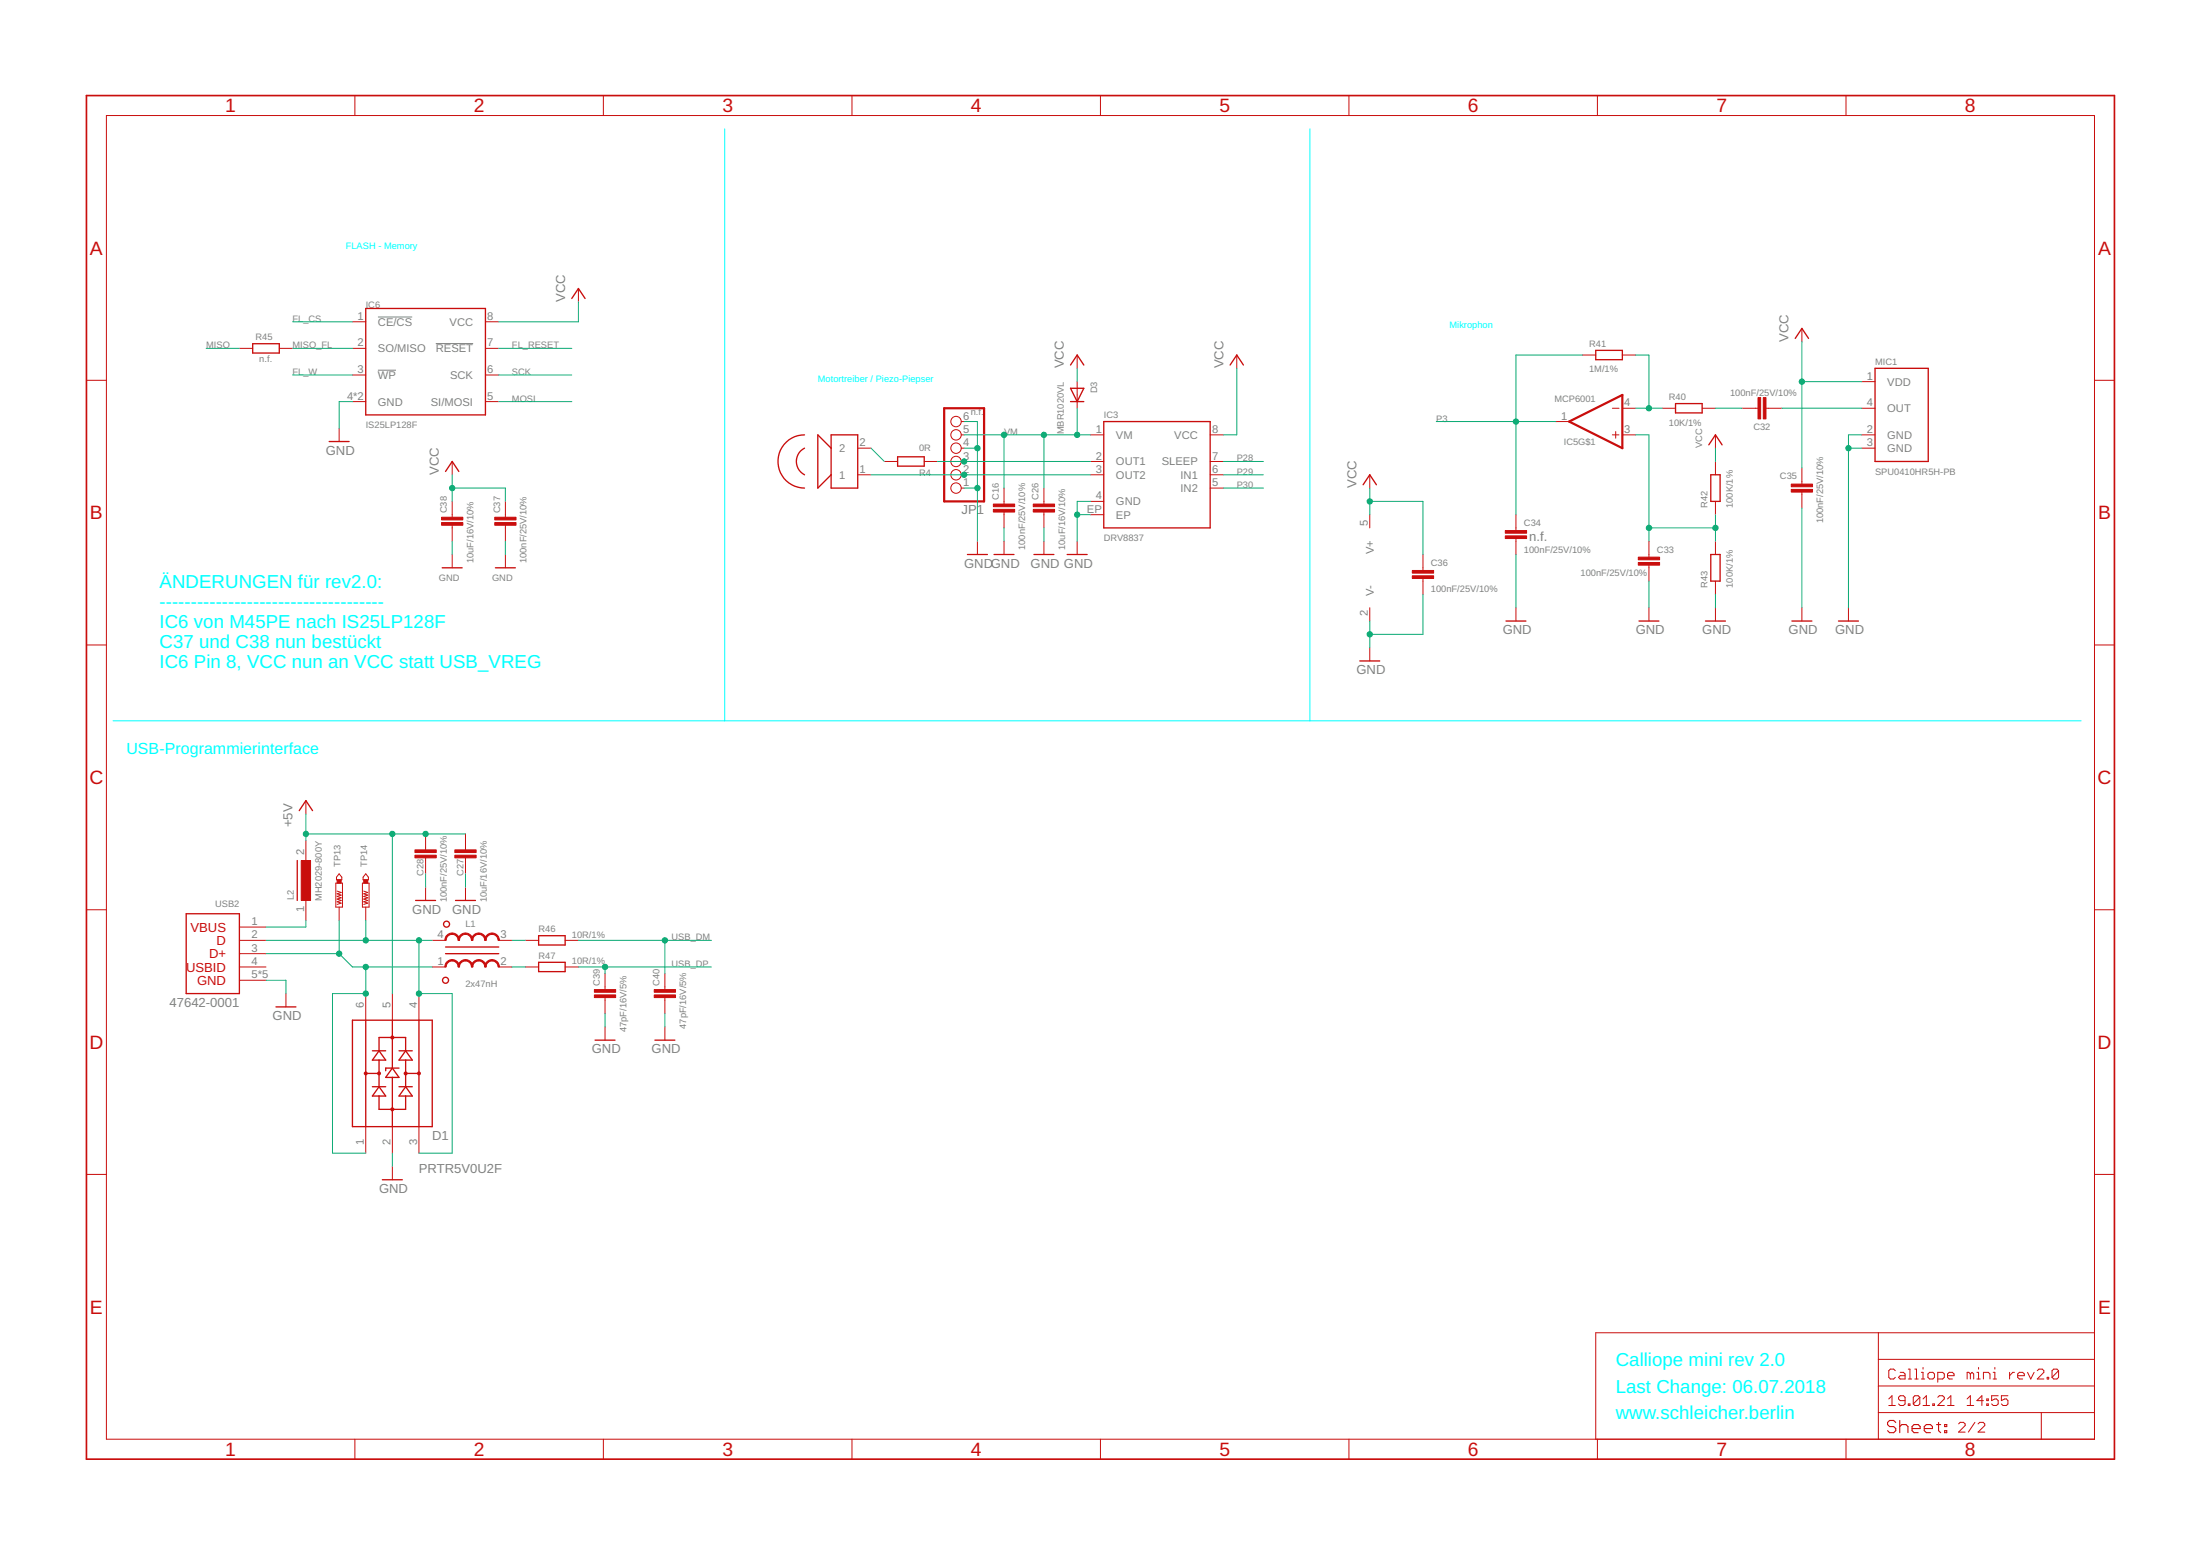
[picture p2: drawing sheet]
<svg xmlns="http://www.w3.org/2000/svg" width="420mm" height="297mm" viewBox="0 0 420 297" stroke-linecap="round" stroke-linejoin="round" font-family="sans-serif">
<path d="M72.2 70.7h3.4M72.2 60.5h6.5M83.2 65.6h7.2" fill="none" stroke="#808080" stroke-width=".19"/>
<g fill="none" stroke="#c90d0c" stroke-width=".19">
<path d="M67.8 18.2v3.9M115.2 18.2v3.9M162.7 18.2v3.9M210.2 18.2v3.9M257.6 18.2v3.9M305.1 18.2v3.9M352.6 18.2v3.9M20.3 22.1h379.7v252.6h-379.7zM110.5 55.1v2.5M16.5 72.6h3.8M45.7 66.5h2.6M53.3 66.5h2.6"/>
<path d="M67.3 66.5h2.5M67.3 71.6h2.5M67.3 76.7h2.5M67.3 61.4h2.5M92.7 66.5h2.5M92.7 71.6h2.5M92.7 76.7h2.5M92.7 61.4h2.5M205.7 67.8v2.5M205.7 72.9v5M236.2 67.8v2.5M302.2 67.8h2.6"/>
<path d="M307.9 77.9h1.3M309.8 77.9h2.6M309.8 67.8h2.6M317.5 77.9h2.5M325.1 77.9h2.5M332.7 77.9h3M337.3 77.9h3M344.1 62.7v2.5M355.6 72.9h2.5M355.6 77.9h2.5M400 72.6h3.8M64.8 81.7v2.6"/>
<path d="M86.4 88.1v2.5M86.4 95.7v3M96.5 95.7v3M163.8 90.6h2.5M163.8 85.6h2.5M168.9 88.1h2.5M176.5 88.1h2.5M183.6 83h.5M183.6 88.1h.5M183.6 90.6h.5M183.6 93.2h.5M183.6 85.6h.5"/>
<path d="M183.6 80.5h.5M191.7 93.2v3M191.7 97.7v3.1M199.4 93.2v3M199.4 97.7v3.1M208.3 83h2.5M208.3 88.1h2.5M208.3 90.6h2.5M208.3 95.7h2.5M208.3 98.3h2.5M231.1 83h2.6M231.1 88.1h2.6"/>
<path d="M231.1 90.6h2.6M231.1 93.2h2.6M261.6 90.6v2.6M261.6 98.3v2.5M289.5 98.3v3M297.1 80.5h2.6M307.9 83h1.3M308.6 82.4v1.3M309.8 83h2.6M327.6 83v2.6M327.6 88.1v2.5M327.6 95.7v2.6"/>
<path d="M344.1 89.4v3M344.1 93.9v3.1M355.6 83h2.5M355.6 85.6h2.5M86.4 100.3v3M86.4 105.9v2.5M96.5 100.3v3M96.5 105.9v2.5M186.7 103.3v2.6M191.7 103.3v2.6M199.4 103.3v2.6M205.7 103.3v2.6"/>
<path d="M261.6 116v2.6M271.8 105.9v3M271.8 110.4v3.1M289.5 102.8v3.1M289.5 116v2.6M314.9 103.3v3.1M314.9 107.9v3M314.9 116v2.6M327.6 103.3v2.6M327.6 110.9v2.6M327.6 116v2.6M344.1 116v2.6"/>
<path d="M353 116v2.6M16.5 123.1h3.8M261.6 123.6v2.6M400 123.1h3.8M58.4 152.8v2.6M81.3 159.2v3M88.9 159.2v3M16.5 173.7h3.8M45.7 177h5.1M45.7 179.5h5.1M58.4 160.5v5M58.4 170.6v5.1"/>
<path d="M64.1 168.6h1.3v4.6h-1.3zM64.4 170.1l.8 .3-.8 .2 .8 .3-.8 .2 .8 .3-.8 .2 .8 .3-.8 .2 .8 .3-.8 .3M64.8 166.8l.5 .6v.6h-1v-.6zM64.8 173.2v2.5M69.2 168.6h1.3v4.6h-1.3zM69.5 170.1l.7 .3-.7 .2 .7 .3-.7 .2 .7 .3-.7 .2 .7 .3-.7 .2 .7 .3-.7 .3M69.8 166.8l.6 .6v.6h-1.1v-.6zM69.8 173.2v2.5M81.3 163.8v3M81.3 169.4v2.5M82.5 179.5h2.6M88.9 163.8v3"/>
<path d="M88.9 169.4v2.5M95.2 179.5h2.6M100.3 179.5h2.6M107.9 179.5h2.6M400 173.7h3.8M45.7 182.1h5.1M45.7 184.6h5.1M45.7 187.1h5.1M54.6 189.7v2.5M69.8 189.7v5.1M74.9 189.7v5.1M80 189.7v5.1"/>
<path d="M82.5 184.6h2.6M95.2 184.6h2.6M100.3 184.6h2.6M107.9 184.6h2.6M115.5 185.9v3M115.5 190.4v3.1M115.5 196v2.6M127 185.9v3M127 190.4v3.1M127 196v2.6M69.8 215.1v5M74.9 215.1v5"/>
<path d="M80 215.1v5M16.5 224.2h3.8M74.9 222.7v2.5M400 224.2h3.8M358.7 254.4v20.3M358.7 259.5h41.3M400 254.4h-95.2v20.3M67.8 274.7v3.9M115.2 274.7v3.9M162.7 274.7v3.9M210.2 274.7v3.9M257.6 274.7v3.9"/>
<path d="M305.1 274.7v3.9M352.6 274.7v3.9M358.7 269.7h41.3M358.7 264.6h41.3M360.7 267.1l.6-.7v1.9M360.7 268.3h1.3M362 261.7l-.3-.3h-.7l-.3 .3v1.2l.3 .3h.7l.3-.3M362.9 262h.6l.3 .3v.9h-.9l-.3-.3 .3-.3h.9M363.8 267.4h-.9l-.3-.3v-.4l.3-.3h.6l.3 .3v1.3l-.3 .3h-.6l-.3-.3M364.4 261.4h.4v1.8M364.4 263.2h.7M364.4 268h.4v.3h-.4z"/>
<path d="M365.7 261.4h.3v1.8M365.7 263.2h.6M366.6 266.7v1.3l-.3 .3h-.6l-.3-.3M366.6 266.7l-.3-.3h-.6l-.3 .3v1.3M366.6 266.7l-1.2 1.3M366.9 263.2h.7M366.9 262h.4v1.2M367.3 261v.4M367.3 268.3h1.2M367.3 267.1l.6-.7v1.9M368.2 262.3l.3-.3h.6l.3 .3v.6l-.3 .3h-.6l-.3-.3zM369.1 268h.3v.3h-.3z"/>
<path d="M370.1 263.2h.9l.3-.3v-.6l-.3-.3h-.9v1.9M370.1 266.7l.3-.3h.6l.3 .3v.4l-1.2 1.2h1.2M371.9 262.6h1.3v-.3l-.3-.3h-.6l-.4 .3v.6l.4 .3h.6M371.9 268.3h1.3M371.9 267.1l.7-.7v1.9M374.1 271.8l.3-.3h.6l.3 .3v.3l-1.2 1.3h1.2M375.7 267.1l.6-.7v1.9M375.7 268.3h1.2M376.3 262.3l-.3-.3h-.3v1.2M376.3 262.3v.9M376.3 262.3l.3-.3 .3 .3v.9M377.2 271.5l-1.3 1.9"/>
<path d="M377.5 263.2h.7M377.5 262h.4v1.2M377.8 271.8l.3-.3h.6l.4 .3v.3l-1.3 1.3h1.3M377.9 261v.4M378.8 263.2v-1.2h.9l.3 .3v.9M378.8 267.4h-1.3l1-1v1.9M379.4 268h.3v.3h-.3zM379.4 267.1h.3v.3h-.3zM380.7 263.2h.6M380.7 262h.3v1.2M381 261v.4M381.6 266.4h-1.2v1l.6-.3h.3l.3 .3v.6l-.3 .3h-.6l-.3-.3"/>
<path d="M383.5 266.4h-1.3v1l.7-.3h.3l.3 .3v.6l-.3 .3h-.7l-.3-.3M383.8 262v1.2M384.7 262h-.3l-.6 .6M385.3 262.6h1.3v-.3l-.3-.3h-.6l-.4 .3v.6l.4 .3h.6M387.2 262l.6 1.2 .7-1.2M389.1 261.7l.3-.3h.6l.3 .3v.3l-1.2 1.2h1.2M389.8 269.7v5M391 262.9h.3v.3h-.3zM393.1 261.7l-.3-.3h-.6l-.3 .3v1.2M393.1 261.7v1.2l-.3 .3h-.6l-.3-.3M393.1 261.7l-1.2 1.2"/>
<circle cx="182.6" cy="88.1" r=".99"/>
<circle cx="182.6" cy="93.2" r=".99"/>
<circle cx="182.6" cy="90.6" r=".99"/>
<circle cx="182.6" cy="85.6" r=".99"/>
<circle cx="182.6" cy="83" r=".99"/>
<circle cx="182.6" cy="80.5" r=".99"/>
</g>
<path d="M362.1 271.5l-.4-.3h-.8l-.4 .3v.4l.4 .4h.8l.4 .4v.4l-.4 .4h-.8l-.4-.4M362.8 271.2v2.3M362.8 272.3l.4-.4h.8l.4 .4v1.2M365.2 272.7h1.5v-.4l-.4-.4h-.8l-.3 .4v.8l.3 .4h.8M367.5 272.7h1.6v-.4l-.4-.4h-.8l-.4 .4v.8l.4 .4h.8M369.8 271.9h.8M370.2 271.5v1.6l.4 .4M371.4 271.9h.4v.4h-.4zM371.4 273.1h.4v.4h-.4z" fill="none" stroke="#c90d0c" stroke-width=".21"/>
<path d="M16.5 18.2h387.3v260.4h-387.3z" fill="none" stroke="#c90d0c" stroke-width=".32"/>
<g fill="none" stroke="#c90d0c" stroke-width=".25">
<path d="M69.8 58.9h22.9v20.3h-22.9zM109.2 57l1.3-1.9 1.2 1.9M48.3 65.6h5v1.8h-5zM204.4 74.1h2.6l-1.3 2.6zM204.4 76.7h2.6M204.4 69.7l1.3-1.9 1.3 1.9M234.9 69.7l1.3-1.9 1.3 1.9M304.8 66.9h5v1.8h-5zM320 77h5.1v1.8h-5.1zM342.9 64.6l1.2-1.9 1.3 1.9M358.1 70.3h10.2v17.8h-10.2zM62.9 84.3h3.8"/>
<path d="M85.1 90l1.3-1.9 1.2 1.9M153.6 85.6a2.84 2.84 0 0 0-1.5 2.5 2.84 2.84 0 0 0 1.5 2.5M153.6 83a5.1 5.1 0 0 0-5 5.1 5.1 5.1 0 0 0 5 5.1M158.7 83h5.1v10.2h-5.1zM158.7 85.6l-2.5-2.6v10.2l2.5-2.6M171.4 87.2h5.1v1.8h-5.1zM210.8 80.5h20.3v20.3h-20.3zM260.3 92.5l1.3-1.9 1.3 1.9M326.3 84.9l1.3-1.9 1.3 1.9M326.7 90.6h1.8v5.1h-1.8zM84.5 108.4h3.8M94.6 108.4h3.8"/>
<path d="M184.8 105.9h3.8M189.8 105.9h3.9M197.5 105.9h3.8M203.8 105.9h3.8M287.6 118.6h3.8M313 118.6h3.8M325.7 118.6h3.8M326.7 105.9h1.8v5h-1.8zM342.2 118.6h3.8M351.1 118.6h3.8M259.7 126.2h3.8M57.1 154.7l1.3-1.9 1.3 1.9"/>
<path d="M35.6 174.4h10.1v15.3h-10.1zM56.8 164.3v7.6M79.4 171.9h3.8M87 171.9h3.8M102.9 178.6h5v1.8h-5zM52.7 192.2h3.8M67.3 194.8h15.2v20.3h-15.2zM69.8 194.8v20.3M74.9 194.8v9.1M80 194.8v20.3M85.1 182.1h10.1M85.1 180.8h10.1"/>
<path d="M102.9 183.7h5v1.8h-5zM113.6 198.6h3.9M125.1 198.6h3.8M69.8 204.9h2.6M71.1 200.6h2.6M71.1 207.5h2.6M72.4 200.6v-2.5h5.1v2.5M72.4 202.4v5.1M72.4 209.2v2.6h5.1v-2.6M72.4 200.6l1.3 1.8h-2.6zM72.4 207.5l1.3 1.7h-2.6zM74.9 205.7v9.4"/>
<path d="M74.9 203.9l1.3 1.8h-2.5zM76.2 200.6h2.5M76.2 203.9h-2.5v.5M76.2 207.5h2.5M77.5 204.9h2.5M77.5 200.6l1.2 1.8h-2.5zM77.5 207.5l1.2 1.7h-2.5zM77.5 202.4v5.1M73 225.2h3.8"/>
<circle cx="85.3" cy="176.4" r=".57"/>
<circle cx="74.9" cy="198.1" r=".25"/>
<circle cx="85.1" cy="187.1" r=".57"/>
<circle cx="69.8" cy="204.9" r=".25"/>
<circle cx="72.4" cy="204.9" r=".25"/>
<circle cx="74.9" cy="211.8" r=".25"/>
<circle cx="77.5" cy="204.9" r=".25"/>
<circle cx="80" cy="204.9" r=".25"/>
</g>
<g fill="#c90d0c" stroke="#c90d0c" stroke-width=".19">
<path d="M64.4 168h.8v.6h-.8z"/>
<path d="M69.5 168h.7v.6h-.7z"/>
<path d="M189.7 97.2h4.1v.5h-4.1z"/>
<path d="M189.7 96.2h4.1v.5h-4.1z"/>
<path d="M197.3 97.2h4.1v.5h-4.1z"/>
<path d="M197.3 96.2h4.1v.5h-4.1z"/>
<path d="M336.8 75.9h.5v4.1h-.5z"/>
<path d="M335.7 75.9h.6v4.1h-.6z"/>
<path d="M312.9 107.4h4v.5h-4z"/>
<path d="M312.9 106.4h4v.5h-4z"/>
<path d="M287.5 102.3h4v.5h-4z"/>
<path d="M287.5 101.3h4v.5h-4z"/>
<path d="M94.5 99.8h4.1v.5h-4.1z"/>
<path d="M94.5 98.7h4.1v.6h-4.1z"/>
<path d="M84.3 99.8h4.1v.5h-4.1z"/>
<path d="M84.3 98.7h4.1v.6h-4.1z"/>
<path d="M86.9 163.3h4v.5h-4z"/>
<path d="M86.9 162.2h4v.6h-4z"/>
<path d="M79.2 163.3h4.1v.5h-4.1z"/>
<path d="M79.2 162.2h4.1v.6h-4.1z"/>
<path d="M113.5 189.9h4.1v.5h-4.1z"/>
<path d="M113.5 188.9h4.1v.5h-4.1z"/>
<path d="M124.9 189.9h4.1v.5h-4.1z"/>
<path d="M124.9 188.9h4.1v.5h-4.1z"/>
<path d="M57.5 164.3h1.8v7.6h-1.8z"/>
<path d="M342.1 93.4h4.1v.5h-4.1z"/>
<path d="M342.1 92.4h4.1v.5h-4.1z"/>
<path d="M269.7 109.9h4.1v.5h-4.1z"/>
<path d="M269.7 108.9h4.1v.5h-4.1z"/>
</g>
<path d="M180.3 77.9h7.6v17.8h-7.6zM299.7 80.5l10.1-5.1v10.2z" fill="none" stroke="#c90d0c" stroke-width=".42"/>
<g fill="#c90d0c" stroke="#c90d0c" stroke-width=".19">
<path d="M85.4 183.6l.5-.3 .5-.1v.3l-.5 .1-.5 .3-.2 .7h-.2v-.5z" fill-rule="evenodd"/>
<path d="M86.4 183.2a1.37 1.37 0 0 1 1.4 1.4h-.3l-.3-.7-.4-.3-.4-.1z" fill-rule="evenodd"/>
<path d="M87.9 183.6l.5-.3 .5-.1v.3l-.5 .1-.4 .3-.2 .7h-.3l.1-.5z" fill-rule="evenodd"/>
<path d="M88.9 183.2a1.37 1.37 0 0 1 1.4 1.4h-.3l-.2-.7-.4-.3-.5-.1z" fill-rule="evenodd"/>
<path d="M90.4 183.6l.6-.3 .4-.1v.3l-.5 .1-.4 .3-.2 .7h-.3l.1-.5z" fill-rule="evenodd"/>
<path d="M91.4 183.2a1.37 1.37 0 0 1 1.4 1.4h-.2l-.3-.7-.4-.3-.5-.1z" fill-rule="evenodd"/>
<path d="M93 183.6l.5-.3 .5-.1v.3l-.5 .1-.4 .3-.3 .7h-.2v-.5z" fill-rule="evenodd"/>
<path d="M94 183.2a1.37 1.37 0 0 1 1.4 1.4h-.3l-.2-.7-.4-.3-.5-.1z" fill-rule="evenodd"/>
<path d="M85.4 178.5l.5-.3 .5-.1v.3l-.5 .1-.5 .3-.2 .7h-.2v-.5z" fill-rule="evenodd"/>
<path d="M86.4 178.1a1.37 1.37 0 0 1 1.4 1.4h-.3l-.3-.7-.4-.3-.4-.1z" fill-rule="evenodd"/>
<path d="M87.9 178.5l.5-.3 .5-.1v.3l-.5 .1-.4 .3-.2 .7h-.3l.1-.5z" fill-rule="evenodd"/>
<path d="M88.9 178.1a1.37 1.37 0 0 1 1.4 1.4h-.3l-.2-.7-.4-.3-.5-.1z" fill-rule="evenodd"/>
<path d="M90.4 178.5l.6-.3 .4-.1v.3l-.5 .1-.4 .3-.2 .7h-.3l.1-.5z" fill-rule="evenodd"/>
<path d="M91.4 178.1a1.37 1.37 0 0 1 1.4 1.4h-.2l-.3-.7-.4-.3-.5-.1z" fill-rule="evenodd"/>
<path d="M93 178.5l.5-.3 .5-.1v.3l-.5 .1-.4 .3-.3 .7h-.2v-.5z" fill-rule="evenodd"/>
<path d="M94 178.1a1.37 1.37 0 0 1 1.4 1.4h-.3l-.2-.7-.4-.3-.5-.1z" fill-rule="evenodd"/>
</g>
<g fill="none" stroke="#0dab76" stroke-width=".19">
<path d="M110.5 57.6v3.8h-15.3M39.4 66.5h6.3M55.9 61.4h11.4M55.9 71.6h11.4M55.9 66.5h11.4M67.3 76.7h-2.5v5M95.2 76.7h14M95.2 71.6h14M95.2 66.5h14M205.7 70.3v2.6M205.7 77.9v5.1M236.2 70.3v12.7h-2.5"/>
<path d="M302.2 67.8h-12.7v30.5M312.4 67.8h2.5v10.1M312.4 77.9h5.1M327.6 77.9h5.1M340.3 77.9h15.3M344.1 65.2v24.2M344.1 72.9h11.5M86.4 93.2h10.1v2.5M86.4 90.6v5.1M166.3 90.6h42M166.3 85.6l2.6 2.5M179 88.1h29.3"/>
<path d="M184.1 93.2h2.6M184.1 80.5h2.6v22.8M184.1 85.6h2.6M184.1 83h24.2M191.7 83v10.2M199.4 83v10.2M205.7 98.3h2.6M208.3 95.7h-2.6v7.6M233.7 93.2h7.6M233.7 88.1h7.6M233.7 90.6h7.6M261.6 95.7h10.2v10.2"/>
<path d="M261.6 93.2v5.1M274.3 80.5h22.8M312.4 83h2.5v20.3M327.6 85.6v2.5M327.6 98.3v5M344.1 97v19M353 85.6h2.6M355.6 83h-2.6v33M86.4 103.3v2.6M96.5 103.3v2.6M191.7 100.8v2.5M199.4 100.8v2.5"/>
<path d="M261.6 118.6v5M271.8 113.5v7.6h-10.2M289.5 105.9v10.1M314.9 110.9v5.1M314.9 100.8h12.7M327.6 113.5v2.5M58.4 155.4v5.1M58.4 159.2h30.5M74.9 159.2v30.5M50.8 179.5h31.7M58.4 175.7v1.3h-7.6M64.8 175.7v6.4"/>
<path d="M69.8 175.7v3.8M80 179.5v10.2h6.4v30.4h-6.4M81.3 166.8v2.6M88.9 166.8v2.6M97.8 179.5h2.5M110.5 179.5h25.4M127 179.5v6.4M50.8 187.1h3.8v2.6M50.8 182.1h14M64.8 182.1l2.5 2.5h15.2M69.8 184.6v5.1h-6.3v30.4h6.3M97.8 184.6h2.5"/>
<path d="M110.5 184.6h25.4M115.5 184.6v1.3M115.5 193.5v2.5M127 193.5v2.5M74.9 220.1v2.6"/>
</g>
<g fill="#0dab76" stroke="#0dab76" stroke-width=".19">
<circle cx="205.7" cy="98.3" r=".51"/>
<circle cx="186.7" cy="93.2" r=".51"/>
<circle cx="186.7" cy="85.6" r=".51"/>
<circle cx="353" cy="85.6" r=".51"/>
<circle cx="261.6" cy="121.1" r=".51"/>
<circle cx="344.1" cy="72.9" r=".51"/>
<circle cx="261.6" cy="95.7" r=".51"/>
<circle cx="86.4" cy="93.2" r=".51"/>
<circle cx="289.5" cy="80.5" r=".51"/>
<circle cx="205.7" cy="83" r=".51"/>
<circle cx="191.7" cy="83" r=".51"/>
<circle cx="199.4" cy="83" r=".51"/>
<circle cx="184.1" cy="88.1" r=".51"/>
<circle cx="184.1" cy="90.6" r=".51"/>
<circle cx="327.6" cy="100.8" r=".51"/>
<circle cx="314.9" cy="100.8" r=".51"/>
<circle cx="314.9" cy="77.9" r=".51"/>
<circle cx="127" cy="179.5" r=".51"/>
<circle cx="115.5" cy="184.6" r=".51"/>
<circle cx="58.4" cy="159.2" r=".51"/>
<circle cx="81.3" cy="159.2" r=".51"/>
<circle cx="74.9" cy="159.2" r=".51"/>
<circle cx="64.8" cy="182.1" r=".51"/>
<circle cx="69.8" cy="189.7" r=".51"/>
<circle cx="69.8" cy="184.6" r=".51"/>
<circle cx="69.8" cy="179.5" r=".51"/>
<circle cx="80" cy="189.7" r=".51"/>
<circle cx="80" cy="179.5" r=".51"/>
</g>
<path d="M138.4 24.6v113M250.2 24.6v113M21.6 137.6h375.9" fill="none" stroke="#0ff" stroke-width=".19"/>
<g font-size="3.7" fill="#c90d0c">
<text x="43" y="21.4">1</text>
<text x="90.5" y="21.4">2</text>
<text x="138" y="21.4">3</text>
<text x="185.4" y="21.4">4</text>
<text x="232.9" y="21.4">5</text>
<text x="280.3" y="21.4">6</text>
<text x="327.8" y="21.4">7</text>
<text x="375.3" y="21.4">8</text>
<text x="17.2" y="48.6">A</text>
<text x="400.7" y="48.6">A</text>
<text x="17.2" y="99.2">B</text>
<text x="400.7" y="99.2">B</text>
<text x="17.1" y="149.7">C</text>
<text x="400.6" y="149.7">C</text>
<text x="17.1" y="200.2">D</text>
<text x="400.6" y="200.2">D</text>
<text x="17.2" y="250.8">E</text>
<text x="400.7" y="250.8">E</text>
<text x="43" y="277.9">1</text>
<text x="90.5" y="277.9">2</text>
<text x="138" y="277.9">3</text>
<text x="185.4" y="277.9">4</text>
<text x="232.9" y="277.9">5</text>
<text x="280.3" y="277.9">6</text>
<text x="327.8" y="277.9">7</text>
<text x="375.3" y="277.9">8</text>
</g>
<g font-size="3.6" fill="#0ff">
<text x="30.5" y="112.2">ÄNDERUNGEN für rev2.0:</text>
<text x="30.5" y="116">------------------------------------</text>
<text x="30.5" y="119.8">IC6 von M45PE nach IS25LP128F</text>
<text x="30.5" y="123.6">C37 und C38 nun bestückt</text>
<text x="30.5" y="127.4">IC6 Pin 8, VCC nun an VCC statt USB_VREG</text>
<text x="308.6" y="260.8">Calliope mini rev 2.0</text>
<text x="308.6" y="265.9">Last Change: 06.07.2018</text>
<text x="308.6" y="270.9">www.schleicher.berlin</text>
</g>
<text font-size="3.1" fill="#0ff" x="24.1" y="144">USB-Programmierinterface</text>
<g font-size="2.5" fill="#808080">
<text x="107.9" y="57.6" transform="rotate(-90 107.9 57.6)">VCC</text>
<text x="341.6" y="65.2" transform="rotate(-90 341.6 65.2)">VCC</text>
<text x="203.2" y="70.3" transform="rotate(-90 203.2 70.3)">VCC</text>
<text x="233.7" y="70.3" transform="rotate(-90 233.7 70.3)">VCC</text>
<text x="62.2" y="86.8">GND</text>
<text x="83.8" y="90.6" transform="rotate(-90 83.8 90.6)">VCC</text>
<text x="259.1" y="93.2" transform="rotate(-90 259.1 93.2)">VCC</text>
<text x="183.6" y="98.1">JP1</text>
<text x="292.1" y="103.3">n.f.</text>
<text x="184.1" y="108.4">GNDGND</text>
<text x="196.8" y="108.4">GND GND</text>
<text x="287" y="121.1">GND</text>
<text x="312.4" y="121.1">GND</text>
<text x="325.1" y="121.1">GND</text>
<text x="341.6" y="121.1">GND</text>
<text x="350.5" y="121.1">GND</text>
<text x="259.1" y="128.7">GND</text>
<text x="55.9" y="157.9" transform="rotate(-90 55.9 157.9)">+5V</text>
<text x="78.7" y="174.4">GND</text>
<text x="86.4" y="174.4">GND</text>
<text x="32.4" y="192.2">47642-0001</text>
<text x="52.1" y="194.7">GND</text>
<text x="113" y="201.1">GND</text>
<text x="124.4" y="201.1">GND</text>
<text x="82.5" y="217.6">D1</text>
<text x="72.4" y="227.8">GND</text>
<text x="80" y="224">PRTR5V0U2F</text>
</g>
<g font-size="2.5" fill="#c90d0c">
<text x="36.4" y="177.9">VBUS</text>
<text x="35.5" y="185.5">USBID</text>
<text x="39.9" y="182.9">D+</text>
<text x="41.4" y="180.4">D</text>
<text x="37.6" y="188">GND</text>
</g>
<g font-size="2.1" fill="#808080">
<text x="68.3" y="61.1">1</text>
<text x="72.2" y="62.2">CE/CS</text>
<text x="85.9" y="62.2">VCC</text>
<text x="93.1" y="61.1">8</text>
<text x="68.3" y="71.2">3</text>
<text x="68.3" y="66.1">2</text>
<text x="72.2" y="67.3">SO/MISO</text>
<text x="83.2" y="67.3">RESET</text>
<text x="93.1" y="71.2">6</text>
<text x="93.1" y="66.1">7</text>
<text x="66.3" y="76.3">4*2</text>
<text x="72.2" y="72.3">WP</text>
<text x="72.2" y="77.4">GND</text>
<text x="82.3" y="77.4">SI/MOSI</text>
<text x="86" y="72.3">SCK</text>
<text x="93.1" y="76.3">5</text>
<text x="310.2" y="77.6">4</text>
<text x="356.6" y="72.5">1</text>
<text x="356.6" y="77.6">4</text>
<text x="360.4" y="73.6">VDD</text>
<text x="183.9" y="82.7">5</text>
<text x="183.9" y="80.1">6</text>
<text x="209.3" y="82.7">1</text>
<text x="213.1" y="83.8">VM</text>
<text x="224.3" y="83.8">VCC</text>
<text x="231.5" y="82.7">8</text>
<text x="298.1" y="80.1">1</text>
<text x="310.2" y="82.7">3</text>
<text x="356.6" y="82.7">2</text>
<text x="360.4" y="78.7">OUT</text>
<text x="360.4" y="83.8">GND</text>
<text x="160.3" y="86.3">2</text>
<text x="164.2" y="85.2">2</text>
<text x="183.9" y="87.7">3</text>
<text x="183.9" y="85.2">4</text>
<text x="209.3" y="87.7">2</text>
<text x="213.1" y="88.8">OUT1</text>
<text x="221.9" y="88.8">SLEEP</text>
<text x="231.5" y="87.7">7</text>
<text x="356.6" y="85.2">3</text>
<text x="360.4" y="86.3">GND</text>
<text x="160.3" y="91.4">1</text>
<text x="164.2" y="90.3">1</text>
<text x="183.9" y="92.8">1</text>
<text x="183.9" y="90.3">2</text>
<text x="209.3" y="90.3">3</text>
<text x="209.3" y="95.4">4</text>
<text x="213.1" y="91.4">OUT2</text>
<text x="225.5" y="93.9">IN2</text>
<text x="225.5" y="91.4">IN1</text>
<text x="231.5" y="92.8">5</text>
<text x="231.5" y="90.3">6</text>
<text x="207.6" y="97.9">EP</text>
<text x="213.1" y="96.5">GND</text>
<text x="213.1" y="99">EP</text>
<text x="261.2" y="100.4" transform="rotate(-90 261.2 100.4)">5</text>
<text x="262.4" y="105.8" transform="rotate(-90 262.4 105.8)">V+</text>
<text x="262.4" y="113.7" transform="rotate(-90 262.4 113.7)">V-</text>
<text x="261.2" y="117.6" transform="rotate(-90 261.2 117.6)">2</text>
<text x="58.1" y="163.2" transform="rotate(-90 58.1 163.2)">2</text>
<text x="48.1" y="176.6">1</text>
<text x="48.1" y="179.2">2</text>
<text x="58.1" y="174.1" transform="rotate(-90 58.1 174.1)">1</text>
<text x="83.5" y="179.2">4</text>
<text x="95.6" y="179.2">3</text>
<text x="48.1" y="181.7">3</text>
<text x="48.1" y="184.2">4</text>
<text x="83.5" y="184.2">1</text>
<text x="95.6" y="184.2">2</text>
<text x="48.1" y="186.8">5*5</text>
<text x="69.5" y="192.4" transform="rotate(-90 69.5 192.4)">6</text>
<text x="74.6" y="192.4" transform="rotate(-90 74.6 192.4)">5</text>
<text x="79.6" y="192.4" transform="rotate(-90 79.6 192.4)">4</text>
<text x="69.5" y="218.6" transform="rotate(-90 69.5 218.6)">1</text>
<text x="74.6" y="218.6" transform="rotate(-90 74.6 218.6)">2</text>
<text x="79.6" y="218.6" transform="rotate(-90 79.6 218.6)">3</text>
</g>
<g font-size="1.8" fill="#0ff">
<text x="66" y="47.5">FLASH - Memory</text>
<text x="276.8" y="62.7">Mikrophon</text>
<text x="156.2" y="72.8">Motortreiber / Piezo-Piepser</text>
</g>
<g font-size="1.8" fill="#808080">
<text x="69.8" y="58.9">IC6</text>
<text x="48.8" y="64.8">R45</text>
<text x="55.9" y="61.4">FL_CS</text>
<text x="39.4" y="66.5">MISO</text>
<text x="49.5" y="69">n.f.</text>
<text x="55.9" y="66.5">MISO_FL</text>
<text x="55.9" y="71.6">FL_W</text>
<text x="97.8" y="71.6">SCK</text>
<text x="97.8" y="66.5">FL_RESET</text>
<text x="303.5" y="71.1">1M/1%</text>
<text x="303.5" y="66.3">R41</text>
<text x="358.1" y="69.7">MIC1</text>
<text x="97.8" y="76.7">MOSI</text>
<text x="209.5" y="75.1" transform="rotate(-90 209.5 75.1)">D3</text>
<text x="296.9" y="76.7">MCP6001</text>
<text x="318.7" y="76.4">R40</text>
<text x="330.4" y="75.6">100nF/25V/10%</text>
<text x="69.8" y="81.7">IS25LP128F</text>
<text x="185.4" y="79.2">n.f.</text>
<text x="191.7" y="83">VM</text>
<text x="203.2" y="82.9" transform="rotate(-90 203.2 82.9)">MBR1020VL</text>
<text x="210.8" y="79.8">IC3</text>
<text x="274.3" y="80.5">P3</text>
<text x="318.7" y="81.2">10K/1%</text>
<text x="334.9" y="82">C32</text>
<text x="175.5" y="86.1">0R</text>
<text x="236.2" y="88.1">P28</text>
<text x="298.6" y="84.9">IC5G$1</text>
<text x="325.1" y="85.5" transform="rotate(-90 325.1 85.5)">VCC</text>
<text x="175.5" y="90.9">R4</text>
<text x="190.7" y="95.5" transform="rotate(-90 190.7 95.5)">C16</text>
<text x="198.4" y="95.5" transform="rotate(-90 198.4 95.5)">C26</text>
<text x="236.2" y="93.2">P30</text>
<text x="236.2" y="90.6">P29</text>
<text x="339.9" y="91.5">C35</text>
<text x="358.1" y="90.6">SPU0410HR5H-PB</text>
<text x="85.3" y="98" transform="rotate(-90 85.3 98)">C38</text>
<text x="95.5" y="98" transform="rotate(-90 95.5 98)">C37</text>
<text x="291.1" y="100.4">C34</text>
<text x="326.1" y="97" transform="rotate(-90 326.1 97)">R42</text>
<text x="330.9" y="97" transform="rotate(-90 330.9 97)">100K/1%</text>
<text x="348.2" y="99.9" transform="rotate(-90 348.2 99.9)">100nF/25V/10%</text>
<text x="90.4" y="107.5" transform="rotate(-90 90.4 107.5)">10uF/16V/10%</text>
<text x="100.6" y="107.5" transform="rotate(-90 100.6 107.5)">100nF/25V/10%</text>
<text x="195.8" y="105" transform="rotate(-90 195.8 105)">100nF/25V/10%</text>
<text x="203.4" y="105" transform="rotate(-90 203.4 105)">10uF/16V/10%</text>
<text x="210.8" y="103.3">DRV8837</text>
<text x="291.1" y="105.5">100nF/25V/10%</text>
<text x="316.4" y="105.5">C33</text>
<text x="83.8" y="110.9">GND</text>
<text x="94" y="110.9">GND</text>
<text x="273.3" y="113.1">100nF/25V/10%</text>
<text x="273.3" y="108">C36</text>
<text x="301.8" y="109.9">100nF/25V/10%</text>
<text x="326.1" y="112.2" transform="rotate(-90 326.1 112.2)">R43</text>
<text x="330.9" y="112.2" transform="rotate(-90 330.9 112.2)">100K/1%</text>
<text x="65" y="165.5" transform="rotate(-90 65 165.5)">TP13</text>
<text x="70.1" y="165.5" transform="rotate(-90 70.1 165.5)">TP14</text>
<text x="80.9" y="167.2" transform="rotate(-90 80.9 167.2)">C28</text>
<text x="88.5" y="167.2" transform="rotate(-90 88.5 167.2)">C27</text>
<text x="41.1" y="173.2">USB2</text>
<text x="56.1" y="171.9" transform="rotate(-90 56.1 171.9)">L2</text>
<text x="61.5" y="172" transform="rotate(-90 61.5 172)">MH2029-800Y</text>
<text x="85.3" y="172.3" transform="rotate(-90 85.3 172.3)">100nF/25V/10%</text>
<text x="93" y="172.3" transform="rotate(-90 93 172.3)">10uF/16V/10%</text>
<text x="88.9" y="177">L1</text>
<text x="102.9" y="178">R46</text>
<text x="109.2" y="179">10R/1%</text>
<text x="128.3" y="179.5">USB_DM</text>
<text x="102.9" y="183.1">R47</text>
<text x="109.2" y="184.1">10R/1%</text>
<text x="128.3" y="184.6">USB_DP</text>
<text x="88.9" y="188.4">2x47nH</text>
<text x="114.5" y="188.1" transform="rotate(-90 114.5 188.1)">C39</text>
<text x="126" y="188.1" transform="rotate(-90 126 188.1)">C40</text>
<text x="119.6" y="197" transform="rotate(-90 119.6 197)">47pF/16V/5%</text>
<text x="131.1" y="196.4" transform="rotate(-90 131.1 196.4)">47pF/16V/5%</text>
</g>
</svg>
